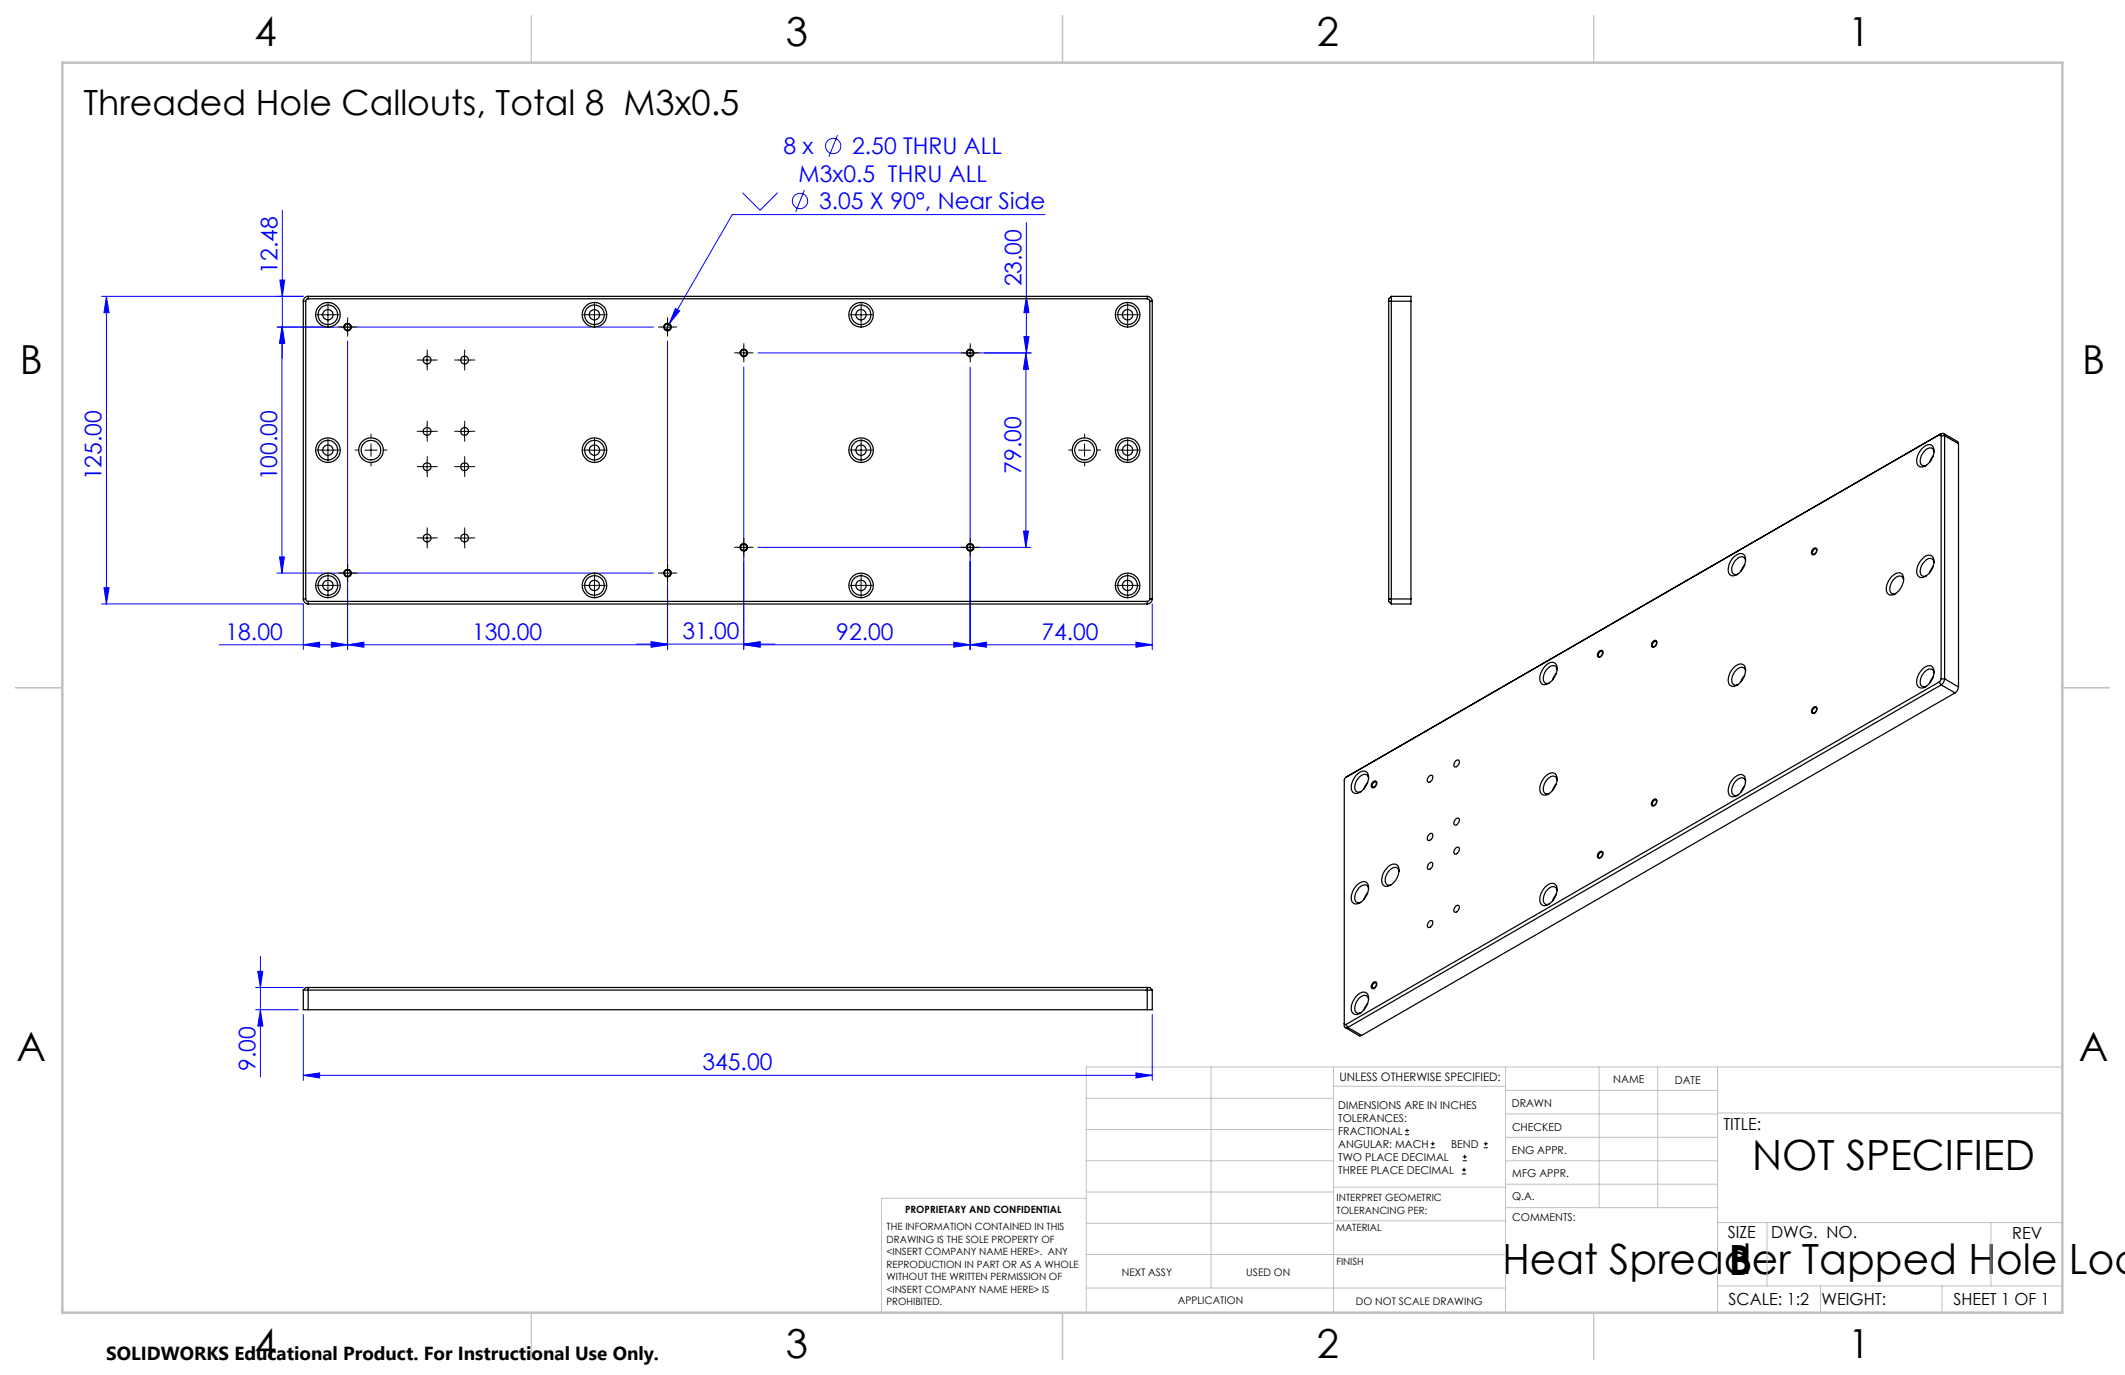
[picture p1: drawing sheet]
<svg xmlns="http://www.w3.org/2000/svg" width="432mm" height="279mm" viewBox="0 0 432 279" stroke-linecap="round" stroke-linejoin="round" font-family="sans-serif">
<g fill="none" stroke="#00f" stroke-width=".2">
<path d="M150.9 39.2l3.5 3.5 3.6-3.5M163.4 38.6l-1.7 4.5M170.2 27.4l-1.8 4.5M56.9 56.9h1l-.5 3.3zM57.4 42.7v30.1M208.6 45.3v26.4M212.4 43.6h-63.6l-12.8 22.2M20.6 60.2h41M21.6 60.2v62.5M21.6 60.2l.6 3.3h-1.1zM56.3 66.5h76.5M57.3 66.5v50"/>
<path d="M57.3 66.5l.5 3.2h-1zM57.4 66.5l.5 3.2h-1zM70.6 69.3v62.7M135.6 69.3v62.7M136 65.8l-.7 1.3M137.2 62.7l.9 .5-2.1 2.6zM151.1 74.6v57.4M154 71.7h55.6M197.1 74.6v57.4M208.1 68.4h1l-.5 3.3zM208.5 71.7l.5 3.3h-1zM208.5 71.7v39.5"/>
<path d="M208.6 60.2l.5 3.3h-1zM21.1 119.4h1.1l-.6 3.3zM56.3 116.5h76.5M56.8 113.2h1l-.5 3.3zM154 111.2h55.5M208 107.9h1l-.5 3.3zM20.6 122.7h41v9.3M44.5 131h91.1M61.6 131l3.3-.5v1zM67.3 130.5l3.3 .5-3.3 .5zM70.6 131l3.3-.5v1zM129.3 130.9h28.2"/>
<path d="M132.3 130.4l3.3 .5-3.3 .5zM132.3 130.5l3.3 .5-3.3 .5zM151.1 130.9l3.3-.5v1zM151.1 131l3.3-.5v1zM151.1 131h83M193.8 130.5l3.3 .5-3.3 .5zM197.1 131l3.3-.5v1zM230.8 130.5l3.3 .5-3.3 .5zM234.1 122.7v9.3M52.4 197.4h1l-.5 3.3zM52.9 194.3v24.6M51.9 200.7h9.7"/>
<path d="M51.9 205.2h8.7M52.9 205.2l.5 3.3h-1zM61.6 218.5l3.3-.5v1zM61.6 206.2v13.3M61.6 218.5h172.5M230.8 218l3.3 .5-3.3 .5zM234.1 206.2v13.3"/>
<circle cx="169.3" cy="29.7" r="1.56"/>
<circle cx="162.6" cy="40.8" r="1.55"/>
</g>
<g fill="none" stroke="#000" stroke-width=".2">
<path d="M65.4 64h2.5M66.6 62.7v2.5M69.4 66.5h2.5M69.9 66.6a.74 .74 0 0 1 .7-.9 .74 .74 0 0 1 .8 .8 .74 .74 0 0 1-1 .7M70.6 65.2v2.5M85.5 73.2h2.6M86.8 71.9v2.5M93.2 73.2h2.5M94.4 71.9v2.5M119.6 64h2.5M120.8 62.7v2.5M134.4 66.5h2.5"/>
<path d="M134.9 66.6a.75 .75 0 0 1 .7-.9 .75 .75 0 0 1 .8 .8 .75 .75 0 0 1-1 .7M135.6 65.2v2.5M149.9 71.7h2.5M150.4 71.9a.75 .75 0 0 1 .6-.9 .75 .75 0 0 1 .9 .7 .75 .75 0 0 1-.9 .7M151.1 70.4v2.6M173.7 64h2.5M175 62.7v2.5M195.9 71.7h2.5M196.4 71.9a.75 .75 0 0 1 .6-.9 .75 .75 0 0 1 .9 .8 .75 .75 0 0 1-1 .6M197.1 70.4v2.6M227.9 64h2.5M229.1 62.7v2.5"/>
<path d="M65.4 91.5h2.5M66.6 90.2v2.5M74.1 91.5h2.5M75.4 90.2v2.5M85.5 87.7h2.6M85.5 94.8h2.6M86.8 86.4v2.5M86.8 93.6v2.5M93.2 87.7h2.5M93.2 94.8h2.5M94.4 86.4v2.5M94.4 93.6v2.5"/>
<path d="M119.6 91.5h2.5M120.8 90.2v2.5M173.7 91.5h2.5M175 90.2v2.5M219.1 91.5h2.5M220.4 90.2v2.5M227.9 91.5h2.5M229.1 90.2v2.5M65.4 119h2.5M66.6 117.7v2.5M69.4 116.5h2.5M69.9 116.7a.75 .75 0 0 1 .7-1 .75 .75 0 0 1 .8 .8 .75 .75 0 0 1-1 .7"/>
<path d="M70.6 115.2v2.5M85.5 109.3h2.6M86.8 108.1v2.5M93.2 109.3h2.5M94.4 108.1v2.5M119.6 119h2.5M120.8 117.7v2.5M134.4 116.5h2.5M134.9 116.7a.76 .76 0 0 1 .7-1 .76 .76 0 0 1 .8 .8 .76 .76 0 0 1-1 .7M135.6 115.2v2.5M149.9 111.2h2.5M150.4 111.4a.75 .75 0 0 1 .6-.9 .75 .75 0 0 1 .9 .7 .75 .75 0 0 1-.9 .7"/>
<path d="M151.1 110v2.5M173.7 119h2.5M175 117.7v2.5M195.9 111.2h2.5M196.4 111.4a.75 .75 0 0 1 .6-.9 .75 .75 0 0 1 .9 .8 .75 .75 0 0 1-1 .6M197.1 110v2.5M227.9 119h2.5M229.1 117.7v2.5M368.4 111.7a.44 .44 0 0 1 .7-.3 .44 .44 0 0 1 0 .7l-.1 .4a.44 .44 0 0 1-.7 .2 .44 .44 0 0 1 0-.7zM325.1 132.3l.3-.1a.57 .57 0 0 1 .4 .5 .57 .57 0 0 1-.3 .6 .44 .44 0 0 1-.7 .2 .44 .44 0 0 1 0-.7zM335.9 130.5a.44 .44 0 0 1 .7-.3 .44 .44 0 0 1 0 .7l-.2 .3a.44 .44 0 0 1-.6 .3 .44 .44 0 0 1-.1-.7zM279.1 158.9l.3-.2a.57 .57 0 0 1 .4 .6 .57 .57 0 0 1-.3 .5 .43 .43 0 0 1-.6 .2 .43 .43 0 0 1-.1-.7z"/>
<path d="M368.4 143.9a.44 .44 0 0 1 .7-.2 .44 .44 0 0 1 0 .7l-.1 .3a.44 .44 0 0 1-.7 .2 .44 .44 0 0 1 0-.6zM325 173.2l.2-.1a.38 .38 0 0 1 .5 .1 .38 .38 0 0 1 0 .5l-.2 .3a.47 .47 0 0 1-.7 .3 .47 .47 0 0 1 0-.8zM335.9 162.7a.45 .45 0 0 1 .7-.2 .45 .45 0 0 1 0 .7l-.2 .3a.45 .45 0 0 1-.6 .2 .45 .45 0 0 1-.1-.7zM279.1 199.8a.4 .4 0 0 1 .6-.2 .4 .4 0 0 1 .1 .6l-.2 .4a.45 .45 0 0 1-.7 .3 .45 .45 0 0 1-.1-.7zM285.5 230.6h.8M285.5 229.7h.8M285.9 229.3v.9M290.7 233.2h.8M290.7 232.4h.8M291.1 232v.8M297.1 238.5h.8M297.1 237.7h.8"/>
<path d="M297.2 235.9h.9M297.2 235.1h.9M297.5 237.3v.8M297.6 234.6v.9M301.5 233.2h.8M301.5 232.4h.8M301.9 232v.8"/>
</g>
<g fill="none" stroke="#c0c0c0" stroke-width=".2">
<path d="M246.1 216.8v44.9M271 216.8v49.9M305.9 216.8v49.9M324.9 216.8v28.6M336.8 216.8v28.6M349 216.8v49.9M419.1 216.8h-198.4v49.9M220.7 235.9h50.3M220.7 229.5h50.3M220.7 223.2h50.3M271 220.7h34.9M305.9 231.1h43.1"/>
<path d="M305.9 226.3h43.1M305.9 221.6h43.1M305.9 235.9h43.1M349 226.2h70.1M220.7 248.6h50.3M220.7 242.2h50.3M220.7 254.9h50.3M220.7 243.5h-41.6v23.2M271 255h34.9M271 248.1h35M271 241.2h35M305.9 240.6h43.1"/>
<path d="M306 245.4h43M349 248.4h70.1M359.1 248.4v12.9M404.6 248.4v12.9M220.7 261.7h85.2M349 261.3h70.1M369.9 261.3v5.4M394.6 261.3v5.4"/>
</g>
<path d="M108 3.2v9.5M215.9 3.2v9.5M323.8 3.2v9.5M3.1 139.7h9.6M419.1 139.7h9.5M108 266.7v9.6M215.9 266.7v9.6M323.8 266.7v9.6" fill="none" stroke="#c0c0c0" stroke-width=".25"/>
<path d="M12.7 12.7h406.4v254h-406.4z" fill="none" stroke="#c0c0c0" stroke-width=".5"/>
<g fill="none" stroke="#000" stroke-width=".2" stroke-dasharray="15.2 1.3 1.3 1.3">
<path d="M65.4 63.9h-1.1M66.6 62.7v-1.1M66.6 65.2v1M67.9 63.9h1M69.4 66.4h-.6M70.6 65.2v-.6M70.6 67.7v.6M71.9 66.4h.6M85.6 73.2h-.8M86.8 71.9v-.8M86.8 74.4v.8M88.1 73.2h.8"/>
<path d="M93.2 73.2h-.8M94.4 71.9v-.8M94.4 74.4v.8M95.7 73.2h.8M119.6 63.9h-1.1M120.8 62.7v-1.1M120.8 65.2v1M122.1 63.9h1M134.4 66.4h-.6M135.6 65.2v-.6M135.6 67.7v.6M136.9 66.4h.6"/>
<path d="M149.9 71.7h-.6M151.1 70.4v-.6M151.1 72.9v.7M152.4 71.7h.6M173.7 63.9h-1M175 62.7v-1.1M175 65.2v1M176.2 63.9h1.1M195.9 71.7h-.6M197.1 70.4v-.6M197.1 72.9v.7M198.4 71.7h.6"/>
<path d="M227.9 63.9h-1.1M229.1 62.7v-1.1M229.1 65.2v1M230.4 63.9h1M65.4 91.4h-1.1M66.6 90.2v-1.1M66.6 92.7v1M67.9 91.4h1M72.9 91.4h-.8M75.4 88.9v-.7M75.4 93.9v.8M77.9 91.4h.7"/>
<path d="M85.6 87.6h-.8M85.6 94.8h-.8M86.8 86.4v-.8M86.8 88.9v.8M86.8 93.6v-.8M86.8 96.1v.8M88.1 87.6h.8M88.1 94.8h.8M93.2 87.6h-.8M93.2 94.8h-.8M94.4 86.4v-.8M94.4 88.9v.8"/>
<path d="M94.4 93.6v-.8M94.4 96.1v.8M95.7 87.6h.8M95.7 94.8h.8M119.6 91.4h-1.1M120.8 90.2v-1.1M120.8 92.7v1M122.1 91.4h1M173.7 91.4h-1M175 90.2v-1.1M175 92.7v1M176.2 91.4h1.1"/>
<path d="M217.9 91.4h-.8M220.4 88.9v-.7M220.4 93.9v.8M222.9 91.4h.7M227.9 91.4h-1.1M229.1 90.2v-1.1M229.1 92.7v1M230.4 91.4h1M65.4 118.9h-1.1M66.6 117.7v-1.1M67.9 118.9h1M69.4 116.4h-.6"/>
<path d="M70.6 115.2v-.6M70.6 117.7v.6M71.9 116.4h.6M85.6 109.3h-.8M86.8 108.1v-.8M86.8 110.6v.8M88.1 109.3h.8M93.2 109.3h-.8M94.4 108.1v-.8M94.4 110.6v.8M95.7 109.3h.8M119.6 118.9h-1.1"/>
<path d="M120.8 117.7v-1.1M122.1 118.9h1M134.4 116.4h-.6M135.6 115.2v-.6M135.6 117.7v.6M136.9 116.4h.6M149.9 111.2h-.6M151.1 109.9v-.6M151.1 112.4v.7M152.4 111.2h.6M173.7 118.9h-1M175 117.7v-1.1"/>
<path d="M176.2 118.9h1.1M195.9 111.2h-.6M197.1 109.9v-.6M197.1 112.4v.7M198.4 111.2h.6M227.9 118.9h-1.1M229.1 117.7v-1.1M230.4 118.9h1M66.6 120.2v1M120.8 120.2v1M175 120.2v1M229.1 120.2v1"/>
</g>
<g fill="#00f">
<path d="M67.3 130.5l3.3 .5-3.3 .5zM61.6 131l3.3-.5v1zM151.1 130.9l3.3-.5v1zM132.3 130.4l3.3 .5-3.3 .5z"/>
<path d="M70.6 131l3.3-.5v1zM132.3 130.5l3.3 .5-3.3 .5zM151.1 131l3.3-.5v1zM193.8 130.5l3.3 .5-3.3 .5zM137.2 62.7l-1.2 3.1 2.1-2.6zM197.1 131l3.3-.5v1zM230.8 130.5l3.3 .5-3.3 .5zM61.6 218.5l3.3-.5v1zM230.8 218l3.3 .5-3.3 .5z"/>
<path d="M57.4 66.5l.5 3.2h-1zM56.9 56.9h1l-.5 3.3zM208.1 68.4h1l-.5 3.3zM208.6 60.2l.5 3.3h-1z"/>
<path d="M21.6 60.2l.6 3.3h-1.1zM21.1 119.4h1.1l-.6 3.3zM208.5 71.7l.5 3.3h-1zM208 107.9h1l-.5 3.3zM57.3 66.5l.5 3.2h-1zM56.8 113.2h1l-.5 3.3zM52.4 197.4h1l-.5 3.3zM52.9 205.2l.5 3.3h-1z"/>
</g>
<g fill="none" stroke="#000" stroke-width=".25">
<path d="M61.6 61.2h.5M61.6 61.2v60.5M62.1 61.2v60.5M62.6 60.7l-.3 .2-.2 .3M62.6 60.2a.96 .96 0 0 0-1 1M62.6 60.7h170.5M62.6 60.2v.5M62.6 60.2h170.5M233.1 60.7l.4 .2 .1 .3M233.1 60.2a1.02 1.02 0 0 1 1 1M233.1 60.2v.5M233.6 61.2v60.5"/>
<path d="M233.6 61.2h.5M234.1 61.2v60.5M282.2 61.2h4.5M282.2 61.2v60.5M282.7 60.2v62.5M282.7 60.2h4v1M282.7 60.2l-.5 .5v.5M286.7 61.2v60.5M390.8 90.9a1.17 1.17 0 0 1 1.2-.6 1.17 1.17 0 0 1 1 .9 3.4 3.4 0 0 1-2.5 3.7 1.21 1.21 0 0 1-1-1.7l.4-1.1zM392.8 92.7l-.7 1.3M393 91.8a.88 .88 0 0 0-.6-.8 .88 .88 0 0 0-1 .3 2.7 2.7 0 0 0-1 3.1 .9 .9 0 0 0 1 .1M394.1 88.3h.2l.1 .2"/>
<path d="M394.1 88.3l-120.6 69.6M394.4 88.1a.44 .44 0 0 1 .5 0 .44 .44 0 0 1 .2 .4M394.4 88.5v49.4M394.4 88.5h.7M394.4 88.1l-.3 .2M394.4 88.1l-120.9 69.8M394.9 88.1l2.9 1.6 .2 .5M395.1 88.5v49.4M395.1 88.5l2.9 1.7M398 90.2v49.4M352.2 113.3a1.65 1.65 0 0 1 2.1-.6 2.97 2.97 0 0 1-1 3.8 1.18 1.18 0 0 1-1.1 .5 1.18 1.18 0 0 1-1-.8v-.9a3.6 3.6 0 0 1 1-2zM354.5 114.8l-.7 1.3"/>
<path d="M354.7 113.9a.87 .87 0 0 0-.6-.8 .87 .87 0 0 0-1 .3 2.57 2.57 0 0 0-1 3.1 .84 .84 0 0 0 1 .2M368.4 111.5l.6-.1a.86 .86 0 0 1-.8 1.3l-.1-.6zM369.1 111.8v-.1a.61 .61 0 0 0-.7 .1 .61 .61 0 0 0 0 .8h.3M384.3 117.3a1.65 1.65 0 0 1 2.1-.7 2.77 2.77 0 0 1-.6 3.5 1.65 1.65 0 0 1-2.1 .6 2.77 2.77 0 0 1 .6-3.4zM386.8 117.9v-.1a.86 .86 0 0 0-.6-.8 .86 .86 0 0 0-1 .3 2.7 2.7 0 0 0-1 3.1 .86 .86 0 0 0 1 .2M390.8 113.3a1.16 1.16 0 0 1 1.4-.5 1.16 1.16 0 0 1 .8 1.3 3.5 3.5 0 0 1-2.5 3.3 1.24 1.24 0 0 1-1-1.8l.6-1.5zM392.8 115.1l-.7 1.3M393 114.3a.88 .88 0 0 0-.6-.8 .88 .88 0 0 0-1 .3 2.64 2.64 0 0 0-1 3 .85 .85 0 0 0 1 .2M61.6 121.7a1.02 1.02 0 0 0 1 1M61.6 121.7h.5M62.1 121.7l.2 .4 .3 .1M62.6 122.2h170.5"/>
<path d="M62.6 122.2v.5M62.6 122.7h170.5M233.1 122.2v.5M233.6 121.7l-.2 .4-.3 .1M233.6 121.7h.5M234.1 121.7a1.09 1.09 0 0 1-1 1M282.2 121.7v.5l.5 .5M282.2 121.7h4.5M286.7 121.7v1h-4M313.9 135.5a1.46 1.46 0 0 1 2.3-.5 3.4 3.4 0 0 1-2.3 4.1 1.25 1.25 0 0 1-1-1.7l.4-1zM316.2 136.9l-.7 1.3M316.4 136.1a.88 .88 0 0 0-.6-.9 .88 .88 0 0 0-1 .3 2.64 2.64 0 0 0-1 3.1 .8 .8 0 0 0 1 .2"/>
<path d="M324.9 132.4l.6-.2a.86 .86 0 0 1-.8 1.3l-.1-.6zM325.6 132.6v-.1a.62 .62 0 0 0-.7 .1 .62 .62 0 0 0 0 .8h.3M335.9 130.4l.6-.3a.86 .86 0 0 1-.8 1.3l-.1-.6zM336.6 130.6l-.1-.3a.72 .72 0 0 0-.6 1.1h.2M352.2 135.8a1.47 1.47 0 0 1 2.3-.4 3.4 3.4 0 0 1-2.3 4.1 1.22 1.22 0 0 1-1-1.8l.3-1zM354.5 137.2l-.7 1.3M354.7 136.4a.85 .85 0 0 0-.6-.8 .85 .85 0 0 0-1 .3 2.52 2.52 0 0 0-1 3.1 .79 .79 0 0 0 1 .1M390.5 136.1a1.6 1.6 0 0 1 2.1-.6 2.77 2.77 0 0 1-.6 3.4 1.46 1.46 0 0 1-2.4 .4 3 3 0 0 1 .9-3.2zM392.8 137.6l-.7 1.3M393 136.7a.87 .87 0 0 0-.6-.8 .87 .87 0 0 0-1 .3 2.64 2.64 0 0 0-1 3.1 .9 .9 0 0 0 1 .2M394.1 138.6l.3 .6M394.1 138.6l-120.6 69.6"/>
<path d="M394.4 137.9l-.3 .7M394.4 137.9h.7M394.4 139.2l2.9 1.6M394.4 139.2l-120.5 69.6M395.1 137.9a1.6 1.6 0 0 1-.7 1.3M395.1 137.9l2.9 1.7M398 139.6a1.62 1.62 0 0 1-.7 1.2M273.5 157.9l-.3 .6v49.9a.44 .44 0 0 0 .2 .4 .44 .44 0 0 0 .5 0M275.6 157.6a1.47 1.47 0 0 1 2.3-.4 3.4 3.4 0 0 1-2.3 4.1 1.27 1.27 0 0 1-1-1.8l.4-1zM277.9 159l-.8 1.3M278.1 158.2v-.2a.9 .9 0 0 0-.7-.7 .9 .9 0 0 0-.9 .4 2.64 2.64 0 0 0-1 3 .8 .8 0 0 0 1 .2M278.9 158.9l.6-.2a.86 .86 0 0 1-.7 1.3 .72 .72 0 0 1 .1-1.1z"/>
<path d="M279.7 159.1a.53 .53 0 0 0-.7-.1 .53 .53 0 0 0-.2 .7l.1 .2h.3M290.4 157.8l.6-.2a.92 .92 0 0 1-.8 1.3 .77 .77 0 0 1 .2-1.1zM295.8 154.7l.6-.3a.92 .92 0 0 1-.8 1.4 .77 .77 0 0 1 .2-1.1zM313.9 157.9a1.47 1.47 0 0 1 2.3-.4 3.3 3.3 0 0 1-2.3 4.1 1.22 1.22 0 0 1-1-1.8l.4-1zM316.2 159.3l-.7 1.4M316.4 158.5v-.1a.88 .88 0 0 0-.7-.7 .88 .88 0 0 0-.9 .3 2.64 2.64 0 0 0-1 3.1 .86 .86 0 0 0 1 .1M352.2 158.3a1.65 1.65 0 0 1 2.1-.7 3 3 0 0 1-1 3.8 1.2 1.2 0 0 1-1.1 .5 1.2 1.2 0 0 1-1-.8v-.9a3.6 3.6 0 0 1 1-1.9zM354.5 159.7l-.7 1.3M354.7 158.9a.87 .87 0 0 0-.6-.9 .87 .87 0 0 0-1 .3 2.57 2.57 0 0 0-1 3.1 .84 .84 0 0 0 1 .2M368.4 143.8l.6-.2a.86 .86 0 0 1-.8 1.3l-.1-.6zM369.1 144l-.1-.2a.72 .72 0 0 0-.6 1.1h.3M397.3 140.8l-120.6 69.6"/>
<path d="M282.1 176.1a1.2 1.2 0 0 1 1.2-.5 1.2 1.2 0 0 1 .9 .8 3.4 3.4 0 0 1-2.4 3.7 1.21 1.21 0 0 1-1-1.7 3.9 3.9 0 0 1 1.3-2.3zM284.3 177.1a.87 .87 0 0 0-.6-.9 .87 .87 0 0 0-1 .3 2.52 2.52 0 0 0-1 3.1 .79 .79 0 0 0 1 .2M290.4 169.6l.6-.2a.93 .93 0 0 1-.8 1.4 .82 .82 0 0 1 .2-1.2zM290.4 175.5l.6-.2a.92 .92 0 0 1-.8 1.3 .77 .77 0 0 1 .2-1.1zM295.8 166.5l.6-.2a.92 .92 0 0 1-.8 1.3 .77 .77 0 0 1 .2-1.1zM295.8 172.4l.6-.2a.92 .92 0 0 1-.8 1.3 .78 .78 0 0 1 .2-1.1zM324.9 173.2l.6-.2a.86 .86 0 0 1-.8 1.3l-.1-.6zM325.6 173.4v-.1a.64 .64 0 0 0-.7 .2 .64 .64 0 0 0 0 .8l.3-.1M335.9 162.6l.6-.2a.9 .9 0 0 1-.8 1.3l-.1-.6zM336.6 162.8l-.1-.2a.72 .72 0 0 0-.6 1.1h.2M275.6 180a1.65 1.65 0 0 1 2.1-.6 2.77 2.77 0 0 1-.6 3.4 1.65 1.65 0 0 1-2.1 .7 2.77 2.77 0 0 1 .6-3.5zM277.9 181.5l-.8 1.2"/>
<path d="M278.1 180.6v-.1a.89 .89 0 0 0-.7-.7 .89 .89 0 0 0-.9 .3 2.7 2.7 0 0 0-1 3.1 .86 .86 0 0 0 1 .1M278.9 199.7l.6-.2a.86 .86 0 0 1-.7 1.3 .71 .71 0 0 1 .1-1.1zM279.7 200v-.2a.58 .58 0 0 0-.7 .2 .58 .58 0 0 0 .1 .8h.1M290.4 187.3l.6-.2a.92 .92 0 0 1-.8 1.4 .77 .77 0 0 1 .2-1.2zM295.8 184.2l.6-.2a.92 .92 0 0 1-.8 1.3 .77 .77 0 0 1 .2-1.1zM313.9 180.4a1.46 1.46 0 0 1 2.3-.4 3.4 3.4 0 0 1-2.3 4 1.25 1.25 0 0 1-1-1.7l.4-1zM316.2 181.8l-.7 1.3M316.4 181a.88 .88 0 0 0-.6-.9 .88 .88 0 0 0-1 .3 2.64 2.64 0 0 0-1 3.1 .8 .8 0 0 0 1 .2M61.6 201.2v4h1M61.6 201.2h172.5M62.6 200.7h-.5l-.5 .5M62.6 200.7v4.5"/>
<path d="M62.6 205.2h170.5M62.6 200.7h170.5M233.1 200.7h.5l.5 .5M233.1 200.7v4.5M234.1 201.2v4h-1M273.2 208l.1 .2h.2M273.4 208.8l2.8 1.7 .5-.1M273.5 208.2l.4 .6M273.9 208.8l2.8 1.6M275.6 202.5a1.47 1.47 0 0 1 2.3-.4 3.4 3.4 0 0 1-2.3 4.1 1.27 1.27 0 0 1-1-1.8l.4-1zM277.9 203.9l-.8 1.3M278.1 203.1v-.1a.9 .9 0 0 0-.7-.7 .9 .9 0 0 0-.9 .3 2.64 2.64 0 0 0-1 3 .8 .8 0 0 0 1 .2"/>
<circle cx="66.6" cy="64" r="2.5"/>
<circle cx="66.6" cy="64" r="2"/>
<circle cx="66.6" cy="64" r="1.06"/>
<circle cx="70.6" cy="66.5" r=".63"/>
<circle cx="70.6" cy="66.5" r=".76"/>
<circle cx="86.8" cy="73.2" r=".8"/>
<circle cx="94.4" cy="73.2" r=".8"/>
<circle cx="120.8" cy="64" r="2"/>
<circle cx="120.8" cy="64" r="1.06"/>
<circle cx="120.8" cy="64" r="2.51"/>
<circle cx="135.6" cy="66.5" r=".63"/>
<circle cx="135.6" cy="66.5" r=".77"/>
<circle cx="151.1" cy="71.7" r=".63"/>
<circle cx="151.1" cy="71.7" r=".76"/>
<circle cx="175" cy="64" r="1.05"/>
<circle cx="175" cy="64" r="2.5"/>
<circle cx="175" cy="64" r="2"/>
<circle cx="197.1" cy="71.7" r=".63"/>
<circle cx="197.1" cy="71.7" r=".76"/>
<circle cx="229.1" cy="64" r="2.5"/>
<circle cx="229.1" cy="64" r="2"/>
<circle cx="229.1" cy="64" r="1.06"/>
<circle cx="66.6" cy="91.5" r="2.5"/>
<circle cx="66.6" cy="91.5" r="1.99"/>
<circle cx="66.6" cy="91.5" r="1.06"/>
<circle cx="75.4" cy="91.5" r="2.5"/>
<circle cx="75.4" cy="91.5" r="1.99"/>
<circle cx="86.8" cy="94.8" r=".8"/>
<circle cx="86.8" cy="87.6" r=".79"/>
<circle cx="94.4" cy="94.8" r=".8"/>
<circle cx="94.4" cy="87.6" r=".79"/>
<circle cx="120.8" cy="91.5" r="1.99"/>
<circle cx="120.8" cy="91.5" r="1.06"/>
<circle cx="120.8" cy="91.5" r="2.51"/>
<circle cx="175" cy="91.5" r="1.05"/>
<circle cx="175" cy="91.5" r="2.5"/>
<circle cx="175" cy="91.5" r="1.99"/>
<circle cx="220.4" cy="91.5" r="2.5"/>
<circle cx="220.4" cy="91.5" r="1.99"/>
<circle cx="229.1" cy="91.5" r="2.5"/>
<circle cx="229.1" cy="91.5" r="1.99"/>
<circle cx="229.1" cy="91.5" r="1.06"/>
<circle cx="66.6" cy="119" r="2"/>
<circle cx="66.6" cy="119" r="2.49"/>
<circle cx="66.6" cy="119" r="1.06"/>
<circle cx="70.6" cy="116.5" r=".76"/>
<circle cx="70.6" cy="116.5" r=".62"/>
<circle cx="86.8" cy="109.3" r=".81"/>
<circle cx="94.4" cy="109.3" r=".81"/>
<circle cx="120.8" cy="119" r="2"/>
<circle cx="120.8" cy="119" r="1.06"/>
<circle cx="120.8" cy="119" r="2.5"/>
<circle cx="135.6" cy="116.5" r=".77"/>
<circle cx="135.6" cy="116.5" r=".63"/>
<circle cx="151.1" cy="111.2" r=".62"/>
<circle cx="151.1" cy="111.2" r=".76"/>
<circle cx="175" cy="119" r="1.05"/>
<circle cx="175" cy="119" r="2"/>
<circle cx="175" cy="119" r="2.49"/>
<circle cx="197.1" cy="111.2" r=".62"/>
<circle cx="197.1" cy="111.2" r=".76"/>
<circle cx="229.1" cy="119" r="2"/>
<circle cx="229.1" cy="119" r="2.49"/>
<circle cx="229.1" cy="119" r="1.06"/>
</g>
<g font-size="8.5">
<text x="356.1" y="237.7">NOT SPECIFIED</text>
<text x="305.2" y="258.9">Heat Spreader Tapped Hole Loc</text>
<text x="351.3" y="259">B</text>
</g>
<g font-size="8.1">
<text x="51.7" y="9.3">4</text>
<text x="159.7" y="9.3">3</text>
<text x="267.6" y="9.3">2</text>
<text x="375.6" y="9.3">1</text>
<text x="4" y="76">B</text>
<text x="423.1" y="76">B</text>
<text x="3.3" y="215.7">A</text>
<text x="422.4" y="215.7">A</text>
<text x="51.7" y="276">4</text>
<text x="159.7" y="276">3</text>
<text x="267.6" y="276">2</text>
<text x="375.6" y="276">1</text>
</g>
<text font-size="7.1" x="17" y="23.4">Threaded Hole Callouts, Total 8 M3x0.5</text>
<g font-size="4.7" fill="#00f">
<text x="159.2" y="31.4">8 x</text>
<text x="173.2" y="31.4">2.50 THRU ALL</text>
<text x="162.3" y="37">M3x0.5 THRU ALL</text>
<text x="166.4" y="42.5">3.05 X 90°, Near Side</text>
<text x="56.4" y="55.6" transform="rotate(-90 56.4 55.6)">12.48</text>
<text x="207.6" y="58.2" transform="rotate(-90 207.6 58.2)">23.00</text>
<text x="20.6" y="97.6" transform="rotate(-90 20.6 97.6)">125.00</text>
<text x="56.3" y="97.6" transform="rotate(-90 56.3 97.6)">100.00</text>
<text x="207.5" y="96.3" transform="rotate(-90 207.5 96.3)">79.00</text>
<text x="45.8" y="130">18.00</text>
<text x="96" y="130">130.00</text>
<text x="138.7" y="129.9">31.00</text>
<text x="169.9" y="130">92.00</text>
<text x="211.6" y="130">74.00</text>
<text x="51.9" y="217.6" transform="rotate(-90 51.9 217.6)">9.00</text>
<text x="142.7" y="217.5">345.00</text>
</g>
<text font-size="3.8" x="21.6" y="276.3">SOLIDWORKS Educational Product. For Instructional Use Only.</text>
<g font-size="3.4">
<text x="350.2" y="229.5">TITLE:</text>
<text x="351.1" y="251.6">SIZE</text>
<text x="359.9" y="251.6">DWG. NO.</text>
<text x="408.9" y="251.7">REV</text>
<text x="351.2" y="265.2">SCALE: 1:2</text>
<text x="370.1" y="265.3">WEIGHT:</text>
<text x="396.9" y="265.2">SHEET 1 OF 1</text>
</g>
<text font-size="2.4" x="272.2" y="219.7">UNLESS OTHERWISE SPECIFIED:</text>
<g font-size="2.2">
<text x="327.8" y="220.1">NAME</text>
<text x="340.3" y="220.2">DATE</text>
<text x="271.9" y="225.3">DIMENSIONS ARE IN INCHES</text>
<text x="271.9" y="227.9">TOLERANCES:</text>
<text x="307.2" y="224.9">DRAWN</text>
<text x="271.9" y="230.6">FRACTIONAL</text>
<text x="271.9" y="233.2">ANGULAR: MACH</text>
<text x="294.9" y="233.2">BEND</text>
<text x="307.3" y="229.8">CHECKED</text>
<text x="271.9" y="235.9">TWO PLACE DECIMAL</text>
<text x="271.9" y="238.5">THREE PLACE DECIMAL</text>
<text x="307.2" y="234.5">ENG APPR.</text>
<text x="307.3" y="239.2">MFG APPR.</text>
<text x="307.3" y="243.9">Q.A.</text>
<text x="307.3" y="248.1">COMMENTS:</text>
</g>
<g font-size="2.1">
<text x="227.9" y="259.2">NEXT ASSY</text>
<text x="253.3" y="259.2">USED ON</text>
<text x="239.3" y="265">APPLICATION</text>
<text x="275.5" y="265.1">DO NOT SCALE DRAWING</text>
</g>
<g font-size="2">
<text x="271.6" y="244.1">INTERPRET GEOMETRIC</text>
<text x="180.2" y="250">THE INFORMATION CONTAINED IN THIS</text>
<text x="183.9" y="246.4">PROPRIETARY AND CONFIDENTIAL</text>
<text x="271.5" y="250.2">MATERIAL</text>
<text x="271.6" y="246.6">TOLERANCING PER:</text>
<text x="180.2" y="252.5">DRAWING IS THE SOLE PROPERTY OF</text>
<text x="180.2" y="255.1">&lt;INSERT COMPANY NAME HERE&gt;. ANY</text>
<text x="180.2" y="257.6">REPRODUCTION IN PART OR AS A WHOLE</text>
<text x="271.5" y="257">FINISH</text>
<text x="180.2" y="260.1">WITHOUT THE WRITTEN PERMISSION OF</text>
<text x="180.2" y="262.6">&lt;INSERT COMPANY NAME HERE&gt; IS</text>
<text x="180.2" y="265.2">PROHIBITED.</text>
</g>
</svg>
